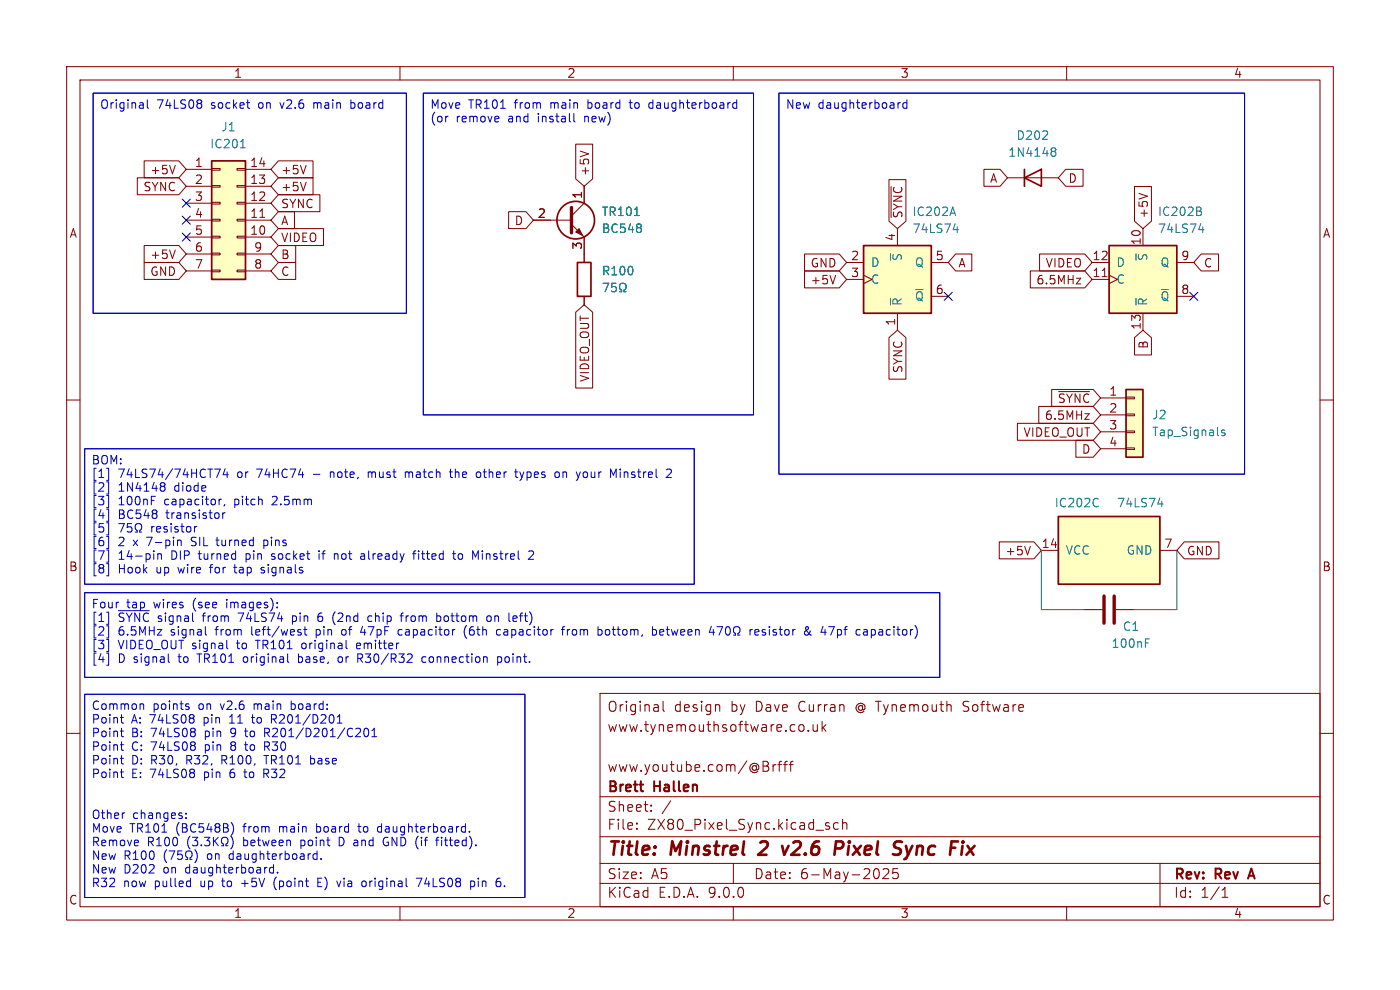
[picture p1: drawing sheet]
<svg xmlns="http://www.w3.org/2000/svg" width="297mm" height="210mm" viewBox="0 0 297 210" stroke-linecap="round" stroke-linejoin="round" font-family="sans-serif">
<g fill="none" stroke="#840000" stroke-width=".22">
<path d="M14.1 14.1h268.8v181.1h-268.8zM17 17h263v175.3h-263zM84.9 14.1v2.9M155.6 14.1v2.9M226.3 14.1v2.9M123.9 39.5v3.6l-2.7 2.7M113.2 46.7h8M121.2 47.6l2.7 2.7v5.4M123.9 62.9v1.8M14.1 84.9h2.9M280 84.9h2.9M229.9 129.3h4"/>
<path d="M236.7 129.3h4M14.1 155.6h2.9M127.3 147.1h152.7v45.2h-152.7zM140.7 148.8v1.8l.3 .3M152.4 149.5l.3 .3v1.1M169.7 153.8a.58 .58 0 0 1 .9 .3v.6a.58 .58 0 0 1-.9 .3M171.5 154.9v.2M172.5 153.7l.1 1.3a.58 .58 0 0 0 .8-.1M173.4 153.7v1.4M174.4 153v2.1M174.6 154.3l.6 .8M175.2 153.7l-.8 .8"/>
<path d="M204.3 150.8l.3 .1M204.5 148.9l-.2 .3 .2 .5M280 155.6h2.9M127.3 177.5h152.7M127.3 169h152.7M135.1 175.7v.2M135.1 174.6v.2M138.1 171.9v.2M138.1 170.8v.2M142.3 169.9l-1.8 2.7M163 162.7v.7M164 162.2v1.4"/>
<path d="M164.6 162.2l-.4 .1-.2 .3M165 162.2h.8M165.8 161.5l-.4 .1-.1 .2v1.8M166.2 162.2h.8M167 161.5l-.4 .1-.1 .2v1.8M167.4 162.2h.8M168.2 161.5l-.4 .1-.1 .2v1.8M175.4 175.2l.5 .1 .1 .3-.3 .3h-.4M175.4 174.5l.5 .1M177.8 174.6l-.6-.1-.4 .4v.6l.2 .3h.8M178.8 174.7a.53 .53 0 0 1 .9 .1v1.1M178.8 173.8v2.1"/>
<path d="M84.9 192.3v2.9M127.3 187.4h152.7M127.3 183.2h152.7M155.6 192.3v2.9M155.6 183.2v4.2M186.3 184.5a1.79 1.79 0 0 1 0 1.7M187.3 184.5l.3-.2 .7 .1a.58 .58 0 0 1 .1 .8l-1.2 1.2h1.3M190.5 184.3h-1l-.1 1 .3-.2 .7 .1 .2 .3-.1 .7-.3 .2h-.5l-.3-.2M226.3 192.3v2.9M246.1 183.2v9.1M259.3 190.3h1.2M259.3 188.8l.6-.6v2.1"/>
</g>
<path d="M265 185.8h1M265.5 184.3l-.7 2.1" fill="none" stroke="#840000" stroke-width=".42"/>
<path d="M162.7 179.7l-1.9 1.6h1.8M165.9 179.4l.5 1.9 .9-1.9M177.4 178.5h1l.3 .1a.82 .82 0 0 1-.4 1.4h-1.1M192.2 179.4l.4 1.9M193.5 179.4l-.9 1.9M205.3 179.4l1.2 1.9M206.7 179.4l-1.7 1.9M192.6 181.3l-.3 .7-.5 .3" fill="none" stroke="#840000" stroke-width=".57"/>
<path d="M121.2 44v5.4M234.2 126.4v5.8M236.4 126.4v5.8" fill="none" stroke="#840000" stroke-width=".72"/>
<path d="M134.6 45.7h1M135.9 47.6l.2 .3-.2 .3M135.9 48.4l.2 .2-.2 .6M127.9 60.1h1.2l-.7 1.8M130.7 60.1h-.9l-.1 .8 .3-.1 .6 .1 .2 .2-.1 .6-.3 .2-.7-.2M131.4 61.9h.5v-.4a.77 .77 0 0 1-.4-1 .77 .77 0 0 1 1.1-.3 .83 .83 0 0 1-.2 1.3v.4h.4M243 136.4h.6M243 135.5h.8" fill="none" stroke="#008484" stroke-width=".22"/>
<g fill="none" stroke="#840000" stroke-width=".36">
<path d="M122.5 55.7h2.9v7.2h-2.9z"/>
<circle cx="122.1" cy="46.7" r="4"/>
</g>
<path d="M122.9 48.5l.7 1.4-1.5-.7z" fill="#840000" stroke="#840000" stroke-width=".22"/>
<path d="M44.9 34.1h7.2v25.2h-7.2z" fill="#ffffc2"/>
<path d="M44.9 34.1h7.2v25.2h-7.2z" fill="none" stroke="#840000" stroke-width=".36"/>
<g fill="none" stroke="#840000" stroke-width=".22">
<path d="M39.5 35.9h5.4M39.5 39.5h5.4M44.9 35.7h1.8v.4h-1.8zM44.9 39.3h1.8v.4h-1.8zM50.3 35.7h1.8v.4h-1.8zM50.3 39.3h1.8v.4h-1.8zM52.1 35.9h5.4M52.1 39.5h5.4M39.5 43.1h5.4M39.5 46.7h5.4M39.5 50.3h5.4M39.5 53.9h5.4"/>
<path d="M39.5 57.5h5.4M44.9 42.9h1.8v.4h-1.8zM44.9 46.5h1.8v.4h-1.8zM44.9 50.1h1.8v.4h-1.8zM44.9 53.7h1.8v.4h-1.8zM44.9 57.3h1.8v.4h-1.8zM50.3 42.9h1.8v.4h-1.8zM50.3 46.5h1.8v.4h-1.8zM50.3 50.1h1.8v.4h-1.8zM50.3 53.7h1.8v.4h-1.8zM50.3 57.3h1.8v.4h-1.8zM52.1 43.1h5.4"/>
<path d="M52.1 46.7h5.4M52.1 50.3h5.4M52.1 53.9h5.4M52.1 57.5h5.4M55.1 46.1h1"/>
</g>
<path d="M51 31.4h1M51.4 29.8l.1-.2v1.8" fill="none" stroke="#008484" stroke-width=".22"/>
<path d="M183.2 52.1h14.4v14.4h-14.4z" fill="#ffffc2"/>
<path d="M217.3 37.7l3.6-1.8v3.6zM217.3 35.9v3.6M183.2 52.1h14.4v14.4h-14.4z" fill="none" stroke="#840000" stroke-width=".36"/>
<path d="M213.7 37.7h10.8M179.6 55.7h3.6M179.6 59.3h3.6M183.2 58.4l1.8 .9-1.8 .9M190.4 48.5v3.6M197.6 55.7h3.6M190.4 66.5v3.5M197.6 62.9h3.6" fill="none" stroke="#840000" stroke-width=".22"/>
<path d="M223.1 32l.2 .1M223.1 31.4h.6l.2 .1 .1 .3-.3 .3M223.3 32.1h.4M223.3 32.1l-.2 .1M223.7 32.1l.3 .4-.1 .5-.2 .1h-.6M202.1 43.9l.6 1.8M202.2 48.7h1.1M203.1 48.1v1.2M188.9 63.3v1.4" fill="none" stroke="#008484" stroke-width=".22"/>
<path d="M235.3 52.1h14.4v14.4h-14.4z" fill="#ffffc2"/>
<path d="M235.3 52.1h14.4v14.4h-14.4z" fill="none" stroke="#840000" stroke-width=".36"/>
<path d="M231.7 55.7h3.6M231.7 59.3h3.6M233.8 58.7h1.1M235.3 58.4l1.8 .9-1.8 .9M242.5 48.5v3.6M249.7 55.7h3.5M242.5 66.5v3.5M249.7 62.9h3.5" fill="none" stroke="#840000" stroke-width=".22"/>
<path d="M254.3 48.7h1.1M254.5 43.9l.3 .4-.1 .3-.2 .2a.48 .48 0 0 1 .4 .4 .48 .48 0 0 1-.3 .5M255.2 48.1v1.2M241 63.3v1.4" fill="none" stroke="#008484" stroke-width=".22"/>
<path d="M238.9 82.6h3.6v14.4h-3.6z" fill="#ffffc2"/>
<path d="M238.9 82.6h3.6v14.4h-3.6z" fill="none" stroke="#840000" stroke-width=".36"/>
<path d="M233.5 84.4h5.4M233.5 88h5.4M233.5 91.6h5.4M233.5 95.2h5.4M238.9 84.2h1.8v.4h-1.8zM238.9 87.8h1.8v.4h-1.8zM238.9 91.4h1.8v.4h-1.8zM238.9 95h1.8v.4h-1.8z" fill="none" stroke="#840000" stroke-width=".22"/>
<path d="M259.8 91.3l-.4-.1-.3 .3 .1 .2 .6 .2v.4h-.7" fill="none" stroke="#008484" stroke-width=".22"/>
<path d="M224.5 109.6h21.6v14.3h-21.6z" fill="#ffffc2"/>
<path d="M224.5 109.6h21.6v14.3h-21.6z" fill="none" stroke="#840000" stroke-width=".36"/>
<g fill="none" stroke="#840000" stroke-width=".22">
<path d="M29.1 37.7h8.8l1.6 1.8-1.6 1.8h-8.8zM30.6 34.1h7.3l1.6 1.8-1.6 1.8h-7.3zM37.2 35.1l-.6 1.8M59 37.7h7.4v3.6h-7.4l-1.5-1.8zM59 34.1h7.4v3.6h-7.4l-1.5-1.8zM64.9 38.7l-.6 1.8M64.9 35.1l-.6 1.8M122.1 30.6h3.6v7.3l-1.8 1.6-1.8-1.6zM123.1 32l1.8 .6M123.9 39.5v3.6M188.6 38.1h3.6v8.8l-1.8 1.6-1.8-1.6zM189 39.6v6.6"/>
<path d="M208.7 35.9h3.5l1.5 1.8-1.5 1.8h-3.5zM226.1 35.9h3.7v3.6h-3.7l-1.6-1.8zM240.7 39.6h3.6v7.3l-1.8 1.6-1.8-1.6zM30.6 55.7h7.3l1.6 1.8-1.6 1.8h-7.3zM30.6 52.1h7.3l1.6 1.8-1.6 1.8h-7.3zM37.2 53l-.6 1.8M59 55.7h3.7v3.6h-3.7l-1.5-1.8zM59 52.1h3.7v3.6h-3.7l-1.5-1.8zM59 48.5h9.6v3.6h-9.6l-1.5-1.8zM59 41.3h8.9v3.6h-8.9l-1.5-1.8zM59 44.9h3.5v3.6h-3.5l-1.5-1.8zM107.9 44.9h3.7l1.6 1.8-1.6 1.8h-3.7z"/>
<path d="M113.2 46.7h3.5M123.9 50.3v5.4M170.7 53.9h7.3l1.6 1.8-1.6 1.8h-7.3zM170.7 57.5h7.3l1.6 1.8-1.6 1.8h-7.3zM177.3 58.4l-.6 1.8M202.7 53.9h3.5v3.6h-3.5l-1.5-1.8zM218.6 57.5h11.5l1.6 1.8-1.6 1.8h-11.5zM220.5 53.9h9.6l1.6 1.8-1.6 1.8h-9.6zM228.3 59h1l-1 1.2h1M241.6 41l1.8 .6M254.8 53.9h3.7v3.6h-3.7l-1.6-1.8zM122.1 66.2l1.8-1.5 1.8 1.5v16.1h-3.6z"/>
<path d="M123.9 62.9v1.8M188.6 71.6l1.8-1.6 1.8 1.6v8.8h-3.6zM240.7 71.6l1.8-1.6 1.8 1.6v3.7h-3.6zM215.8 89.8h16.1l1.6 1.8-1.6 1.8h-16.1zM220.4 86.2h11.5l1.6 1.8-1.6 1.8h-11.5zM223.1 82.6h8.8l1.6 1.8-1.6 1.8h-8.8zM224.6 83.1h6.6M228.2 93.4h3.7l1.6 1.8-1.6 1.8h-3.7zM230.1 87.8h1l-1 1.2h1M212 114.9h7.3l1.6 1.8-1.6 1.8h-7.3zM218.6 115.9l-.6 1.8M220.9 116.7h3.6"/>
<path d="M246.1 116.7h3.6M251.2 114.9h7.4v3.6h-7.4l-1.5-1.8z"/>
</g>
<path d="M134.6 45.7h1M135.9 47.6l.2 .3-.2 .3M135.9 48.4l.2 .2-.2 .6M127.9 60.1h1.2l-.7 1.8M130.7 60.1h-.9l-.1 .8 .3-.1 .6 .1 .2 .2-.1 .6-.3 .2-.7-.2M131.4 61.9h.5v-.4a.77 .77 0 0 1-.4-1 .77 .77 0 0 1 1.1-.3 .83 .83 0 0 1-.2 1.3v.4h.4M232.7 105.7l.3 .2M233 107.3l-.3 .2M245.6 106.9h1.1M246.5 106.3v1.2" fill="none" stroke="#008484" stroke-width=".22"/>
<path d="M220.9 116.7v12.6h9M249.7 116.7v12.6h-9" fill="none" stroke="#008400" stroke-width=".22"/>
<path d="M38.7 45.8l1.7 1.8M38.7 42.2l1.7 1.8M38.7 49.4l1.7 1.8M40.4 45.8l-1.7 1.8M40.4 42.2l-1.7 1.8M40.4 49.4l-1.7 1.8M200.3 62l1.7 1.7M202 62l-1.7 1.7M252.4 62l1.7 1.7M254.1 62l-1.7 1.7" fill="none" stroke="#000084" stroke-width=".22"/>
<g fill="none" stroke="#0000c2" stroke-width=".22">
<path d="M19.8 19.8h66.4v46.7h-66.4zM89.8 19.8h70.1v68.2h-70.1zM165.2 19.8h98.8v80.8h-98.8zM31.3 21.2v1.5l.2 .3M42.6 21.3l.2 .2-.2 .4M42.6 22l.2 .3-.2 .6M66.6 21.8v1.2M66.8 21.8l-.2 .1M74.4 22.9l.6 .1M74.4 21.2v1.8M75 21.8l-.6 .1M121.7 24.1v1.5l.3 .3"/>
<path d="M133.5 21.8h.6M133.7 21.2l.1 1.7M138.3 21.8l-.5 .1-.2 .2 .1 .7 .6 .2M155.8 21.8l.5 .1M156.3 22.9l-.5 .1M156.3 21.2v1.8M191 21.8l-.3 .1-.2 .2M192.4 21.9l-.5-.1-.4 .3v.5l.2 .3h.7M192.4 21.2v1.8M18 95.2h129.3v28.7h-129.3zM23 99.3v2.6h-.4M45.5 99.5h1.2l-.7 1.8"/>
<path d="M47.8 99.4l-.5 1.3h1.1M95.6 99.5v1.5l.4 .3M131.6 99.5v.2M142.1 99.5l.3 .3v.5l-1.1 1h1.1M22.6 102.2h.4v2.6h-.4M22.6 105.1h.4v2.6h-.4M22.6 108h.4v2.6h-.4M22.6 110.9h.4v2.6h-.4M22.6 113.8h.4v2.6h-.4M22.6 116.7h.4v2.6h-.4M22.6 119.6h.4v2.5h-.4M26.4 111.1l-.8 1.8"/>
<path d="M27.1 111.1l-.1 .8 .2-.1h.6l.2 .7-.3 .4-.7-.2M28.8 111.3a.85 .85 0 0 0 .3 1.2v.4h-.4M30 111.3a.85 .85 0 0 1-.4 1.2v.4h.5M33.5 117.5v1.2M34.2 117.7v1M34.3 103.2h.4M34.7 103.2l.3 .3v.4l-.2 .2-.5 .1M35 102.7l-.3 .5M37.8 114.6h.6v1.2M41.8 111.7l-.4 .1-.1 .2M45.8 114.6h.7M46 114l.1 1.7"/>
<path d="M47 105.9l-.4 .1-.1 .2M47.2 108.8v1.2M47.7 107l-.2 .3M47.8 108.8l-.4 .1-.2 .2M48.2 100.1v1.2M49.8 119.7l.1 1.8M56 114.6v1.8M56 115.7l.5 .1M56.5 114.6h-.5M57.6 118.6l.2 .1M57.6 117.7l.3 .4M66.5 100.6h1.4"/>
<path d="M67.7 116.9v.1M67.7 117.5v1.2M70.1 100.1v1.2M70.3 100.1l-.2 .2M70.9 117.5v1.2M70.9 117.6l.6-.1 .2 .2M76.6 117.5h.7l.1 1.2M76.6 118.6h.8M77.4 117.9l-.8 .2M78.1 100.1v1.2M78.6 100.1l-.5 .2M86 100.3l.5-.2 .3 .3"/>
<path d="M86 100.1v1.2M87.5 117.5h.7M88.2 116.9l-.4 .2v1.6M88.8 116.9v.1M88.8 117.5v1.2M95.3 100.1h.7M96 117.5h.7M96.3 116.9v1.5l.4 .3M97.8 117.5h-.4l-.2 .3 .1 .7 .5 .2M100.9 118.1l.6-1.2v1.8M101.4 100.1l.4 .1 .2 .2-.1 .7-.5 .2M109.2 100.1h.7"/>
<path d="M109.7 101.3h.2M110.3 100.1l.4 1.2M110.7 101.3l-.2 .4-.2 .2M111.1 100.1l-.4 1.2M112.2 116.9h.6l.3 .1 .1 .4-1.1 1.3h1.1M118.5 100.2l.2 .2v.6l-.2 .2M119.4 100.1v1.2M119.7 100.1l-.3 .2M123.9 100.2h.6M123.9 101.2h.6M129.5 101.3v-1.8l.6 1.3 .6-1.3v1.8M131.6 100.1v1.2"/>
<path d="M18 125.7h181.4v18h-181.4zM22.6 132.8h.4v2.5h-.4M22.6 135.7h.4v2.5h-.4M22.6 138.5h.4v2.6h-.4M23 129.9v2.5h-.4M25.1 129.5h6.6M40.8 131.6l.3 .2M43.6 134.5l.2 .2M48.1 137.4l.3 .2M49.6 120.3h.6M51.8 139.4l-.2 .3v.5l.2 .2M55.4 121.5h.5"/>
<path d="M55.4 120.6l.1 .3h.4M62 130.6v1.8M62 131.8h.2M62.2 130.6l-.2 .1M63.3 138.7v1.8M63.8 139.3l-.5 .1M64.2 136.5l-.2 .3v.5l.2 .2M64.7 132.9v1.6l.4 .2M67.1 133.5v1.8M67.1 134.6l.2 .1M67.3 133.5l-.2 .1M67.9 130l-.1 .1a1.21 1.21 0 0 0 0 1.7h.3"/>
<path d="M68.1 130.7l-.5 .1-.2 .3M70.8 132l.3 .5M71.1 129.8l-.3 .5M71.8 139.5v.8l.2 .2 .5-.1M72.6 133.7v.9l.5 .1M76.2 136.4h-.3l-.3 .3 .1 .8 .5 .1M76.3 139.7l.6 .8M76.5 136.8l-.9 .2M76.6 138.7h-.7v1.8M76.9 139.1l-.1 .5-.9 .1M76.9 132.8l-.4 1.3h1.1M78.9 130.7l-.5-.1-.4 .4v.5l.2 .3h.7"/>
<path d="M84.5 134.4l.3 .3 .5-.1M84.5 133.7v.2M84.9 130.6h.7M85.1 133.5l.2 .1M85.6 130l-.5 .3M86.2 130.6v1.2M86.3 130.7l-.1 .3M90.4 139.4l-.6-.1-.3 .4v.5l.2 .2h.7M92.8 130.6l.5 .1 .2 .3-.1 .7-.6 .1M94.3 130.8v.9M98.6 133.2a2.1 2.1 0 0 0 .4 2.2M99.8 133.1a1.4 1.4 0 0 0 0 1.5l.1 .1"/>
<path d="M99.9 133.6l-.3 .4M103.3 131l.3-.4 .4 .1 .2 .3v.5l-.2 .3h-.4l-.3-.3M105 130.6v1.2M105.2 130.6l-.2 .2M105.5 134.6h.7M105.5 133.6h.7M105.6 139.4l.5-.1 .3 .4v.5l-.1 .2h-.7M105.6 139.3v1.8M106.9 134.1v.5M107.2 139.5v.8M108 130v1.6M109.4 130.6l.3 .5-.9 .1"/>
<path d="M109.6 131.8h-.2M119.1 133.5h.7M119.8 132.9l-.5 .3v1.5M120.4 133.5v1.2M120.9 133.5l-.4 .1-.1 .3M127.6 133.7v.9M129.2 133.6l-.4-.1-.4 .4 .1 .7 .3 .1 .4-.1M138.6 133.5l.5 .1 .2 .3-.1 .7-.6 .1M140 134.1l.8-.1-.1-.4-.5-.1-.2 .3v.8h.7M152.1 132.9h1.2l-.8 1.8M154.2 133l.1-.1a.98 .98 0 0 1 .7 .8 .98 .98 0 0 1-.3 .9l-.2 .1a.98 .98 0 0 1-.7-.7 .98 .98 0 0 1 .4-1zM155.6 134.7h.4v-.3a.77 .77 0 0 1-.3-1.1 .77 .77 0 0 1 1-.3 .83 .83 0 0 1-.2 1.4v.3h.5"/>
<path d="M159.1 133.5v1.2M159.6 133.5l-.3 .1-.2 .3M160.1 134.1l.9-.1-.1-.4-.5-.1-.3 .3 .1 .8h.7M161.7 134.6l.5 .1M162.2 133.5l-.4 .1-.1 .2 .1 .2 .4 .1M171.9 134.6l.2 .1M177.7 133.5v1.8M177.7 134.6l.1 .1M177.8 133.5l-.1 .1M184.9 134.6h.6M184.9 133.6h.6M184.9 133.5v1.8"/>
<path d="M18 147.3h93.4v43.1h-93.4zM25.5 152.2h.7M25.5 155.1h.7M25.5 158h.7M25.8 153.1l.4 .3M25.8 156l.4 .3M25.8 158.9l.4 .3M30 149.3l.4 .1 .1 .2v.9M35.7 140.3l.3 .2M39.6 149.3l.5 .1M39.6 149.9l.5 .1v.2l-.2 .3h-.4M48.7 153.4h1"/>
<path d="M48.9 152l-.2 .1M51.9 155.1h.6M51.9 158h.6M52.1 154.5l.1 1.7M52.1 157.4l.1 1.7M53.3 152.2h.7M53.6 151.6l.1 1.7M56.1 154.5v1.8M56.1 155.4h.7M56.1 158.3h.7M56.6 155.4l.6 .9M56.6 158.3l.6 .9"/>
<path d="M56.8 157.4h-.7v1.8M57.6 151.6v1.8M57.6 152.5h.7M58 152.5l.6 .9M61.8 148.7v1.8M61.8 150.4l.2 .1M62 149.3l-.2 .1M63.3 140.4l.5 .1M71.5 153.4h1.1M71.7 152l.3-.4v1.8M77.4 154.7l.2-.2a.98 .98 0 0 1 .7 .7 .98 .98 0 0 1-.3 1l-.2 .1a.97 .97 0 0 1-.4-1.6zM78.9 156.3h1"/>
<path d="M78.9 155l.5-.5v1.8M25.5 160.9h.7M25.5 163.8h.7M25.8 161.8l.4 .3M25.8 164.7l.4 .3M26.3 172.4h.2M39.5 173.5v.1M39.5 172.5v.2M39.9 178.1v1.2l.4 .8M41.9 178.5v.6l-.1 .2-.7 .1-.3-.2M42.7 179.2v.2M44.4 178.5l.1 .6-.2 .2-.6 .1-.3-.2"/>
<path d="M45.3 177.6v1.8M45.5 178.4l.8 1M46.3 177.6l-1 1M47 178.1l.1 .7 .3 .3v.3h-.4M48.4 178.1l-.1 .7-.4 .3v.3h.5M49 177.4a2.08 2.08 0 0 1 0 2.7M49.1 174.6a2.11 2.11 0 0 1 0 2.5M51.9 163.2l.1 1.7M56 164.1h.7M56 160.3h1M56.4 164.1l.6 .9M56.7 163.2h-.7v1.8"/>
<path d="M65.9 162l.5 .1M65.9 160.3v1.8M66.4 160.9l-.5 .1M67.2 174.7v1.8M67.2 176.4l.1 .1M67.3 175.3l-.1 .1M72 177.6v1.8h.4M75.9 175.3h.7M76.2 174.7v1.6l.4 .2M80.2 176.4l.2 .1 .5-.1M80.9 175.4l-.5-.1-.2 .2M81.3 178.4v.2a.69 .69 0 0 0 .3 .7 .69 .69 0 0 0 .7 0"/>
<path d="M82.1 178.6h.3M93.7 178.2v1.2M99.6 176.4v.1M35 180.8a2.1 2.1 0 0 0 .4 2.2M37.1 180.5l-.8 1.8M38.6 180.5h-.8l-.1 .9 .2-.2 .6 .1 .2 .2-.1 .6-.2 .2-.7-.2M39.4 182.3h.4v-.3a.77 .77 0 0 1-.4-1.1 .77 .77 0 0 1 1.1-.3 .83 .83 0 0 1-.2 1.4v.3h.4M40.4 186.3v1.8M40.4 188l-.2 .1M41.3 180.3a2.06 2.06 0 0 1 0 2.7M51.3 187.4h1.3M57.3 185.1h.7"/>
<path d="M58 183.4v1.8M58.6 186a2.06 2.06 0 0 0 0 2.8M58.9 185v.2M67.3 182.2l-.6 .1M67.3 180.5v1.8M67.4 187.1h.6M68.1 182.1v.2M68.3 186.3h-.9v1.8h.9M72.3 186.9l-.4 1.2M77.4 186.9l.3 .3v.5l-.3 .4M88.3 186.3h1.2l-.8 1.8M100 186.9l.5 .1 .2 .2-.1 .7-.6 .2"/>
<path d="M101.5 186.3v.2M101.5 186.9v1.2M107 187.9v.2"/>
</g>
<g font-size="3.9" fill="#840000">
<text x="128.7" y="182.3">Title:</text>
<text x="142.4" y="182.3">Minstrel</text>
<text x="162.4" y="182.3">2</text>
<text x="168.3" y="182.3">v2.6</text>
<text x="180.5" y="182.3">Pixel</text>
<text x="194.2" y="182.3">Sync</text>
</g>
<g font-size="3" fill="#840000">
<text x="128.7" y="155.5">www.tynemouthsoftware.co.uk</text>
<text x="128.7" y="151.3">Original</text>
<text x="143" y="151.3">design</text>
<text x="155.1" y="151.3">by</text>
<text x="160.5" y="151.3">Dave</text>
<text x="169.8" y="151.3">Curran</text>
<text x="182.1" y="151.3">@ Tynemouth</text>
<text x="205.3" y="151.3">Software</text>
<text x="128.7" y="164">www.youtube.com/@Brfff</text>
<text x="128.7" y="172.5">Sheet:</text>
<text x="128.7" y="168.6">Brett</text>
<text x="138.8" y="168.6">Hallen</text>
<text x="128.7" y="176.3">File:</text>
<text x="137.3" y="176.3">ZX80_Pixel_Sync.kicad_sch</text>
<text x="128.7" y="190.8">KiCad</text>
<text x="128.7" y="186.8">Size:</text>
<text x="138.1" y="186.8">A5</text>
<text x="139.6" y="190.8">E.D.A.</text>
<text x="150.4" y="190.8">9.0.0</text>
<text x="159.8" y="186.8">Date:</text>
<text x="169.7" y="186.8">6-May-2025</text>
<text x="248.9" y="187.1">Rev:</text>
<text x="248.9" y="190.8">Id:</text>
<text x="254.7" y="190.8">1/1</text>
<text x="257.9" y="187.1">Rev</text>
<text x="266" y="187.1">A</text>
</g>
<g font-size="2.6" fill="#840000">
<text x="49.5" y="16.8">1</text>
<text x="120.2" y="16.8">2</text>
<text x="190.9" y="16.8">3</text>
<text x="261.6" y="16.8">4</text>
<text x="14.6" y="50.7">A</text>
<text x="280.5" y="50.7">A</text>
<text x="14.5" y="121.5">B</text>
<text x="280.4" y="121.5">B</text>
<text x="14.5" y="192.2">C</text>
<text x="49.5" y="195">1</text>
<text x="120.2" y="195">2</text>
<text x="190.9" y="195">3</text>
<text x="261.6" y="195">4</text>
<text x="280.4" y="192.2">C</text>
</g>
<g font-size="2.5" fill="#0000c2">
<text x="21.1" y="23.5">Original</text>
<text x="33.3" y="23.5">74LS08</text>
<text x="44.9" y="23.5">socket</text>
<text x="55.2" y="23.5">on</text>
<text x="60.1" y="23.5">v2.6</text>
<text x="67.4" y="23.5">main</text>
<text x="75.6" y="23.5">board</text>
<text x="91.2" y="23.5">Move</text>
<text x="99.4" y="23.5">TR101</text>
<text x="109.3" y="23.5">from</text>
<text x="117.2" y="23.5">main</text>
<text x="125.3" y="23.5">board</text>
<text x="134.6" y="23.5">to</text>
<text x="138.9" y="23.5">daughterboard</text>
<text x="166.6" y="23.5">New</text>
<text x="173.5" y="23.5">daughterboard</text>
<text x="91.2" y="26.4">(or</text>
<text x="96.7" y="26.4">remove</text>
<text x="108" y="26.4">and</text>
<text x="114.5" y="26.4">install</text>
<text x="124.6" y="26.4">new)</text>
<text x="19.3" y="99">BOM:</text>
<text x="19.3" y="101.9">[1]</text>
<text x="25.1" y="101.9">74LS74/74HCT74</text>
<text x="50.5" y="101.9">or</text>
<text x="54.9" y="101.9">74HC74</text>
<text x="70.9" y="101.9">note,</text>
<text x="79.3" y="101.9">must</text>
<text x="87.4" y="101.9">match</text>
<text x="97.3" y="101.9">the</text>
<text x="103.1" y="101.9">other</text>
<text x="111.7" y="101.9">types</text>
<text x="120.4" y="101.9">on</text>
<text x="125.3" y="101.9">your</text>
<text x="132.7" y="101.9">Minstrel</text>
<text x="19.3" y="104.8">[2]</text>
<text x="19.3" y="107.7">[3]</text>
<text x="25.1" y="104.8">1N4148</text>
<text x="25.1" y="107.7">100nF</text>
<text x="35" y="107.7">capacitor,</text>
<text x="37.2" y="104.8">diode</text>
<text x="50.1" y="107.7">pitch</text>
<text x="58.4" y="107.7">2.5mm</text>
<text x="19.3" y="110.5">[4]</text>
<text x="19.3" y="113.4">[5]</text>
<text x="25.1" y="110.5">BC548</text>
<text x="32.2" y="113.4">resistor</text>
<text x="35.4" y="110.5">transistor</text>
<text x="19.3" y="116.3">[6]</text>
<text x="19.3" y="119.2">[7]</text>
<text x="25.1" y="116.3">2</text>
<text x="25.1" y="119.2">14-pin</text>
<text x="28.4" y="116.3">x</text>
<text x="31.5" y="116.3">7-pin</text>
<text x="36.5" y="119.2">DIP</text>
<text x="41.2" y="116.3">SIL</text>
<text x="42.6" y="119.2">turned</text>
<text x="46.9" y="116.3">turned</text>
<text x="52.8" y="119.2">pin</text>
<text x="57.1" y="116.3">pins</text>
<text x="58.5" y="119.2">socket</text>
<text x="68.8" y="119.2">if</text>
<text x="72.4" y="119.2">not</text>
<text x="78.3" y="119.2">already</text>
<text x="89.8" y="119.2">fitted</text>
<text x="98.6" y="119.2">to</text>
<text x="102.9" y="119.2">Minstrel</text>
<text x="19.3" y="122.1">[8]</text>
<text x="25.1" y="122.1">Hook</text>
<text x="33.3" y="122.1">up</text>
<text x="38.2" y="122.1">wire</text>
<text x="45.3" y="122.1">for</text>
<text x="50.7" y="122.1">tap</text>
<text x="56.6" y="122.1">signals</text>
<text x="19.3" y="129.5">Four</text>
<text x="26.9" y="129.5">tap</text>
<text x="32.8" y="129.5">wires</text>
<text x="41.3" y="129.5">(see</text>
<text x="48.7" y="129.5">images):</text>
<text x="19.3" y="132.4">[1]</text>
<text x="19.3" y="135.3">[2]</text>
<text x="25.1" y="132.4">~{SYNC}</text>
<text x="25.1" y="135.3">6.5MHz</text>
<text x="33.7" y="132.4">signal</text>
<text x="36.4" y="135.3">signal</text>
<text x="43.4" y="132.4">from</text>
<text x="46.2" y="135.3">from</text>
<text x="51.2" y="132.4">74LS74</text>
<text x="54" y="135.3">left/west</text>
<text x="62.9" y="132.4">pin</text>
<text x="68" y="135.3">pin</text>
<text x="68.7" y="132.4">6</text>
<text x="72" y="132.4">(2nd</text>
<text x="73.7" y="135.3">of</text>
<text x="78" y="135.3">47pF</text>
<text x="79.9" y="132.4">chip</text>
<text x="86.3" y="135.3">capacitor</text>
<text x="87.2" y="132.4">from</text>
<text x="95" y="132.4">bottom</text>
<text x="100.5" y="135.3">(6th</text>
<text x="105.9" y="132.4">on</text>
<text x="107.7" y="135.3">capacitor</text>
<text x="110.8" y="132.4">left)</text>
<text x="121.9" y="135.3">from</text>
<text x="129.8" y="135.3">bottom,</text>
<text x="141.6" y="135.3">between</text>
<text x="162.9" y="135.3">resistor</text>
<text x="174.7" y="135.3">&amp;</text>
<text x="178.6" y="135.3">47pf</text>
<text x="186.3" y="135.3">capacitor)</text>
<text x="19.3" y="138.2">[3]</text>
<text x="19.3" y="141.1">[4]</text>
<text x="25.1" y="138.2">VIDEO_OUT signal</text>
<text x="25.1" y="141.1">D signal</text>
<text x="38.3" y="141.1">to</text>
<text x="42.6" y="141.1">TR101</text>
<text x="50.7" y="138.2">to</text>
<text x="52.6" y="141.1">original</text>
<text x="55" y="138.2">TR101</text>
<text x="64.5" y="141.1">base,</text>
<text x="65" y="138.2">original</text>
<text x="73.2" y="141.1">or</text>
<text x="76.9" y="138.2">emitter</text>
<text x="77.6" y="141.1">R30/R32</text>
<text x="91.6" y="141.1">connection</text>
<text x="107.9" y="141.1">point.</text>
<text x="19.3" y="151.1">Common</text>
<text x="19.3" y="154">Point</text>
<text x="27.9" y="154">A: 74LS08</text>
<text x="32.4" y="151.1">points</text>
<text x="42.3" y="151.1">on</text>
<text x="43.6" y="154">pin</text>
<text x="47.2" y="151.1">v2.6</text>
<text x="49.4" y="154">11</text>
<text x="54.4" y="154">to</text>
<text x="54.5" y="151.1">main</text>
<text x="58.7" y="154">R201/D201</text>
<text x="62.7" y="151.1">board:</text>
<text x="19.3" y="156.9">Point</text>
<text x="19.3" y="159.7">Point</text>
<text x="27.9" y="156.9">B:</text>
<text x="27.9" y="159.7">C:</text>
<text x="32.2" y="156.9">74LS08</text>
<text x="32.2" y="159.7">74LS08</text>
<text x="43.9" y="156.9">pin</text>
<text x="43.9" y="159.7">pin</text>
<text x="49.6" y="156.9">9</text>
<text x="49.6" y="159.7">8</text>
<text x="53" y="156.9">to</text>
<text x="53" y="159.7">to</text>
<text x="57.3" y="156.9">R201/D201/C201</text>
<text x="57.3" y="159.7">R30</text>
<text x="19.3" y="162.6">Point</text>
<text x="19.3" y="165.5">Point</text>
<text x="27.9" y="162.6">D:</text>
<text x="27.9" y="165.5">E:</text>
<text x="32" y="165.5">74LS08</text>
<text x="32.2" y="162.6">R30,</text>
<text x="39.9" y="162.6">R32,</text>
<text x="43.7" y="165.5">pin</text>
<text x="47.7" y="162.6">R100,</text>
<text x="49.5" y="165.5">6</text>
<text x="52.8" y="165.5">to</text>
<text x="57.1" y="162.6">TR101</text>
<text x="57.1" y="165.5">R32</text>
<text x="67" y="162.6">base</text>
<text x="19.3" y="174.2">Other</text>
<text x="19.3" y="177.1">Move</text>
<text x="19.3" y="180">Remove</text>
<text x="27.5" y="177.1">TR101</text>
<text x="28.1" y="174.2">changes:</text>
<text x="31.2" y="180">R100</text>
<text x="37.5" y="177.1">(BC548B)</text>
<text x="52" y="180">between</text>
<text x="52.1" y="177.1">from</text>
<text x="59.9" y="177.1">main</text>
<text x="64.4" y="180">point</text>
<text x="68" y="177.1">board</text>
<text x="72.8" y="180">D and</text>
<text x="77.3" y="177.1">to</text>
<text x="81.6" y="177.1">daughterboard.</text>
<text x="82.8" y="180">GND (if</text>
<text x="94.7" y="180">fitted).</text>
<text x="19.3" y="182.9">New</text>
<text x="19.3" y="185.8">New</text>
<text x="26.3" y="182.9">R100</text>
<text x="26.3" y="185.8">D202</text>
<text x="34.9" y="185.8">on</text>
<text x="39.8" y="185.8">daughterboard.</text>
<text x="44.4" y="182.9">on</text>
<text x="49.3" y="182.9">daughterboard.</text>
<text x="19.3" y="188.7">R32</text>
<text x="26.2" y="188.7">now</text>
<text x="33" y="188.7">pulled</text>
<text x="42.9" y="188.7">up</text>
<text x="47.8" y="188.7">to</text>
<text x="52.1" y="188.7">+5V</text>
<text x="59.3" y="188.7">(point</text>
<text x="68.9" y="188.7">E)</text>
<text x="73.4" y="188.7">via</text>
<text x="78.9" y="188.7">original</text>
<text x="90.8" y="188.7">74LS08</text>
<text x="102.4" y="188.7">pin</text>
</g>
<g font-size="2.5" fill="#008484">
<text x="46.8" y="28.2">J1</text>
<text x="215.5" y="30">D202</text>
<text x="44.5" y="31.8">IC201</text>
<text x="213.8" y="33.6">1N4148</text>
<text x="127.5" y="46.1">TR101</text>
<text x="193.4" y="46.1">IC202A</text>
<text x="245.5" y="46.1">IC202B</text>
<text x="127.5" y="49.7">BC548</text>
<text x="193.4" y="49.7">74LS74</text>
<text x="245.5" y="49.7">74LS74</text>
<text x="127.5" y="58.7">R100</text>
<text x="184.6" y="56.9">D</text>
<text x="191.6" y="55.5" transform="rotate(-90 191.6 55.5)">~{S}</text>
<text x="194" y="56.9">Q</text>
<text x="236.7" y="56.9">D</text>
<text x="243.7" y="55.5" transform="rotate(-90 243.7 55.5)">~{S}</text>
<text x="246.1" y="56.9">Q</text>
<text x="184.6" y="60.5">C</text>
<text x="191.6" y="65" transform="rotate(-90 191.6 65)">~{R}</text>
<text x="194" y="64.1">~{Q}</text>
<text x="236.7" y="60.5">C</text>
<text x="243.7" y="65" transform="rotate(-90 243.7 65)">~{R}</text>
<text x="246.1" y="64.1">~{Q}</text>
<text x="244.3" y="89.2">J2</text>
<text x="244.3" y="92.8">Tap_Signals</text>
<text x="223.6" y="107.9">IC202C</text>
<text x="236.8" y="107.9">74LS74</text>
<text x="225.9" y="118">VCC</text>
<text x="238.9" y="118">GND</text>
<text x="235.7" y="137.7">100nF</text>
<text x="238.1" y="134.1">C1</text>
</g>
<g font-size="2.5" fill="#840000">
<text x="41.2" y="35.6">1</text>
<text x="52.9" y="35.6">14</text>
<text x="30.3" y="40.9">SYNC</text>
<text x="31.7" y="37.3">+5V</text>
<text x="41.2" y="39.2">2</text>
<text x="52.9" y="39.2">13</text>
<text x="59.5" y="40.9">+5V</text>
<text x="59.5" y="37.3">+5V</text>
<text x="125.3" y="37.5" transform="rotate(-90 125.3 37.5)">+5V</text>
<text x="209.9" y="39.1">A</text>
<text x="226.5" y="39.1">D</text>
<text x="41.2" y="42.7">3</text>
<text x="41.2" y="46.3">4</text>
<text x="52.9" y="42.7">12</text>
<text x="52.9" y="46.3">11</text>
<text x="59.5" y="44.5">SYNC</text>
<text x="114" y="46.3">2</text>
<text x="123.6" y="42.3" transform="rotate(-90 123.6 42.3)">1</text>
<text x="191.7" y="46.5" transform="rotate(-90 191.7 46.5)">~{SYNC}</text>
<text x="243.8" y="46.5" transform="rotate(-90 243.8 46.5)">+5V</text>
<text x="41.2" y="49.9">5</text>
<text x="41.2" y="53.5">6</text>
<text x="52.9" y="49.9">10</text>
<text x="53.8" y="53.5">9</text>
<text x="59.5" y="51.6">VIDEO</text>
<text x="59.5" y="48">A</text>
<text x="109" y="48">D</text>
<text x="123.6" y="53.1" transform="rotate(-90 123.6 53.1)">3</text>
<text x="190" y="51.3" transform="rotate(-90 190 51.3)">4</text>
<text x="242.1" y="52.1" transform="rotate(-90 242.1 52.1)">10</text>
<text x="31.7" y="58.8">GND</text>
<text x="31.7" y="55.2">+5V</text>
<text x="41.2" y="57.1">7</text>
<text x="53.8" y="57.1">8</text>
<text x="59.5" y="58.8">C</text>
<text x="59.5" y="55.2">B</text>
<text x="171.8" y="57">GND</text>
<text x="180.4" y="55.3">2</text>
<text x="180.4" y="58.9">3</text>
<text x="198.4" y="55.3">5</text>
<text x="203.2" y="57">A</text>
<text x="221.7" y="57">VIDEO</text>
<text x="231.6" y="55.3">12</text>
<text x="231.6" y="58.9">11</text>
<text x="250.5" y="55.3">9</text>
<text x="255.3" y="57">C</text>
<text x="171.8" y="60.6">+5V</text>
<text x="198.4" y="62.5">6</text>
<text x="219.7" y="60.6">6.5MHz</text>
<text x="250.5" y="62.5">8</text>
<text x="190" y="69.3" transform="rotate(-90 190 69.3)">1</text>
<text x="242.1" y="70.1" transform="rotate(-90 242.1 70.1)">13</text>
<text x="243.8" y="74.2" transform="rotate(-90 243.8 74.2)">B</text>
<text x="125.3" y="81.2" transform="rotate(-90 125.3 81.2)">VIDEO_OUT</text>
<text x="191.7" y="79.3" transform="rotate(-90 191.7 79.3)">SYNC</text>
<text x="221.5" y="89.4">6.5MHz</text>
<text x="224.3" y="85.8">~{SYNC}</text>
<text x="235.2" y="84.1">1</text>
<text x="235.2" y="87.6">2</text>
<text x="217" y="93">VIDEO_OUT</text>
<text x="235.2" y="91.2">3</text>
<text x="235.2" y="94.8">4</text>
<text x="229.4" y="96.5">D</text>
<text x="213.1" y="118.1">+5V</text>
<text x="220.9" y="116.4">14</text>
<text x="246.9" y="116.4">7</text>
<text x="251.7" y="118.1">GND</text>
</g>
</svg>
